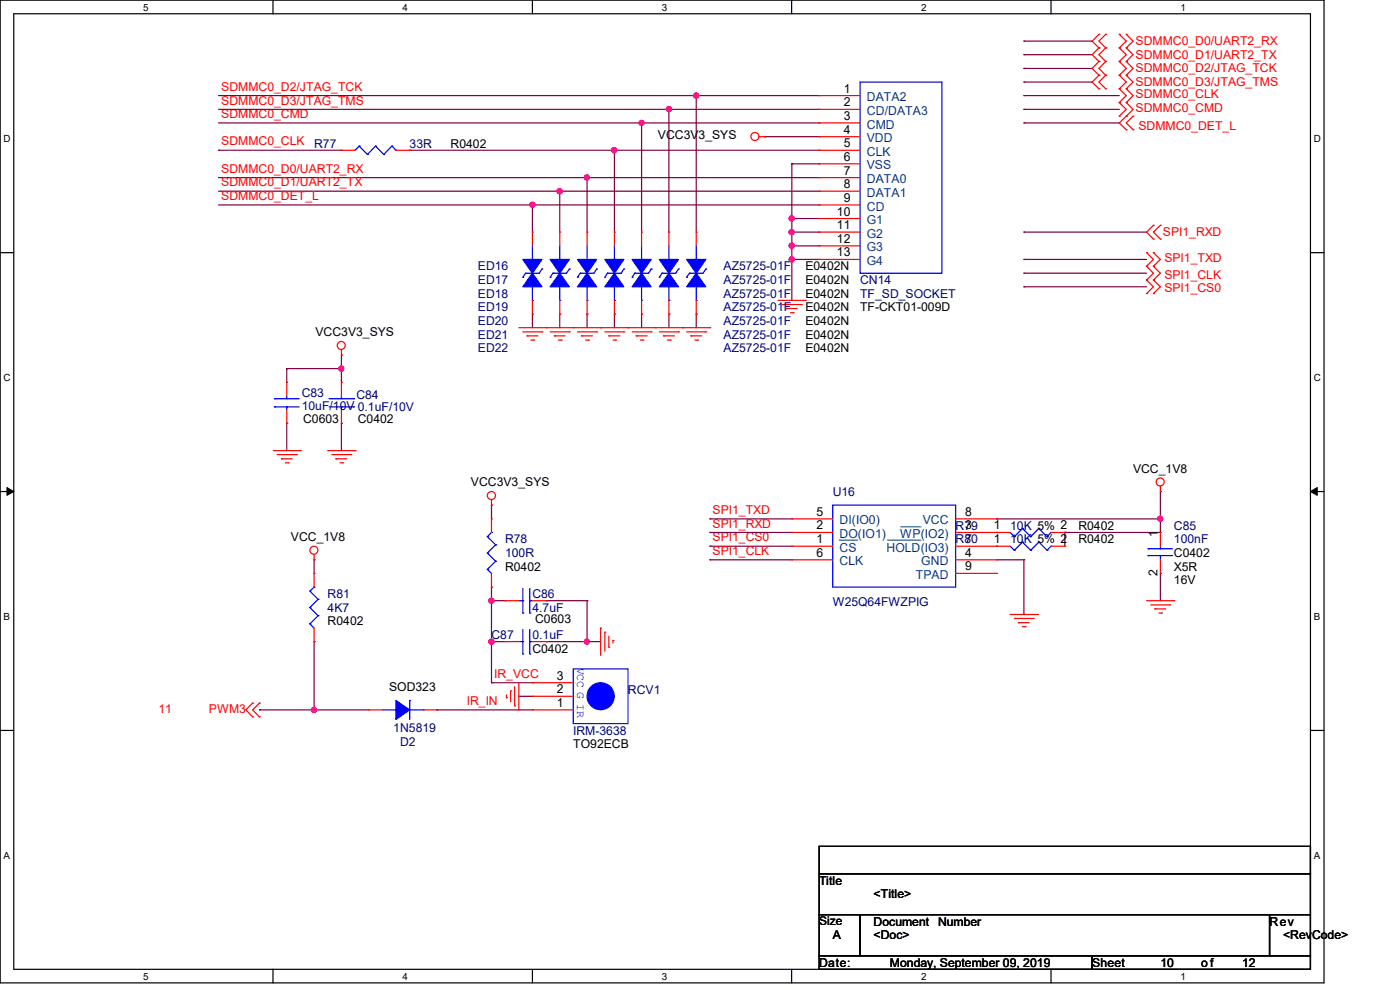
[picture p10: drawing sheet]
<svg xmlns="http://www.w3.org/2000/svg" width="297mm" height="210mm" viewBox="0 0 297 210" stroke-linecap="round" stroke-linejoin="round" font-family="sans-serif">
<path d="M0 0h280.9v208.5h-280.9zM2.9 2.9h275.1v202.7h-275.1z" fill="none" stroke="#000" stroke-width=".25"/>
<g fill="#fff">
<path d="M30.4 .3h1.1v2.4h-1.1z"/>
<path d="M30.4 205.9h1.1v2.3h-1.1z"/>
</g>
<path d="M57.9 0v2.9M57.9 205.6v2.9" fill="none" stroke="#000" stroke-width=".25"/>
<g fill="#fff">
<path d="M85.4 .3h1.1v2.4h-1.1z"/>
<path d="M85.4 205.9h1.1v2.3h-1.1z"/>
</g>
<path d="M112.9 0v2.9M112.9 205.6v2.9" fill="none" stroke="#000" stroke-width=".25"/>
<g fill="#fff">
<path d="M140.4 .3h1.2v2.4h-1.2z"/>
<path d="M140.4 205.9h1.2v2.3h-1.2z"/>
</g>
<path d="M167.9 0v2.9M167.9 205.6v2.9" fill="none" stroke="#000" stroke-width=".25"/>
<g fill="#fff">
<path d="M195.4 .3h1.2v2.4h-1.2z"/>
<path d="M195.4 205.9h1.2v2.3h-1.2z"/>
</g>
<path d="M223 0v2.9M223 205.6v2.9" fill="none" stroke="#000" stroke-width=".25"/>
<g fill="#fff">
<path d="M250.4 .3h1.2v2.4h-1.2z"/>
<path d="M250.4 205.9h1.2v2.3h-1.2z"/>
<path d="M.8 28.2h1.4v2.4h-1.4z"/>
<path d="M278.7 28.2h1.5v2.4h-1.5z"/>
<path d="M.8 78.9h1.4v2.3h-1.4z"/>
<path d="M278.7 78.9h1.5v2.3h-1.5z"/>
</g>
<path d="M0 53.6h2.9M278 53.6h2.9" fill="none" stroke="#000" stroke-width=".25"/>
<g fill="#fff">
<path d="M.8 129.6h1.3v2.3h-1.3z"/>
<path d="M278.7 129.6h1.4v2.3h-1.4z"/>
</g>
<path d="M0 104.3h2.9M278 104.3h2.9" fill="none" stroke="#000" stroke-width=".25"/>
<path d="M1.5 103.4l1.4 .9-1.4 .8zM278 104.3l1.4-.9v1.7z" fill="#000" stroke="#000" stroke-width=".21"/>
<g fill="#fff">
<path d="M.8 180.3h1.3v2.3h-1.3z"/>
<path d="M278.7 180.3h1.4v2.3h-1.4z"/>
</g>
<path d="M0 154.9h2.9M278 154.9h2.9M173.8 179.5h104.2v5.8h-104.2zM173.8 185.3h104.2v8.7h-104.2zM173.8 194h8.7v8.7h-8.7zM182.5 194h86.8v8.7h-86.8zM269.3 194h8.7v8.7h-8.7zM173.8 202.7h57.9v2.9h-57.9zM231.7 202.7h46.3v2.9h-46.3z" fill="none" stroke="#000" stroke-width=".25"/>
<g fill="none" stroke="#800040" stroke-width=".25">
<path d="M217.2 8.7h.1M217.2 11.6h.1M217.2 14.5h.1M217.2 17.4h.1M217.2 8.7h14.5M217.2 11.6h14.5M217.2 14.5h14.5M217.2 17.4h14.5M46.4 31.9h.1M46.4 20.3h127.4M46.4 37.7h127.4M46.4 26.1h127.4"/>
<path d="M46.4 23.2h127.4M46.4 31.9h26M86.9 31.9h.1M86.9 31.9h86.9M124.5 37.7h.1M124.5 37.7v11.5M130.3 31.9h.1M130.3 31.9v17.3M136.1 26.1h.1M136.1 26.1v23.1M141.9 23.2h.1M141.9 23.2v26"/>
<path d="M147.7 20.3h.1M147.7 20.3v28.9M162.2 29h.1M162.2 29h11.6M168 34.8h.1M168 34.8v28.9M168 34.8h5.8M217.2 20.3h.1M217.2 23.2h.1M217.2 26.1h.1M217.2 20.3h20.2M217.2 26.1h20.2"/>
<path d="M217.2 23.2h20.2M46.4 43.5h127.4M46.4 40.6h127.4M112.9 43.5h.1M112.9 43.5v5.7M118.7 40.6h.1M118.7 40.6v8.6M168 55h.1M168 49.2h.1M168 52.2h.1M168 46.4h.1M168 55h5.8"/>
<path d="M168 49.2h5.8M168 52.2h5.8M168 46.4h5.8M217.2 49.2h.1M217.2 58h.1M217.2 55h.1M217.2 55h26M217.2 49.2h26M217.2 58h26M60.8 78.2h.1M60.8 78.2v2.9M60.8 78.2h11.6"/>
<path d="M72.4 78.2h.1M72.4 75.3h.1M72.4 75.3v5.8M112.9 66.6h.1M112.9 66.6v2.9M118.7 66.6h.1M118.7 66.6v2.9M124.5 66.6h.1M124.5 66.6v2.9M130.3 66.6h.1M130.3 66.6v2.9M136.1 66.6h.1"/>
<path d="M136.1 66.6v2.9M141.9 66.6h.1M141.9 66.6v2.9M147.7 66.6h.1M147.7 66.6v2.9M217.2 60.8h.1M217.2 60.8h26M60.8 89.8h.1M60.8 89.8v5.8M72.4 89.8h.1M72.4 89.8v5.8M66.6 118.7h.1"/>
<path d="M66.6 118.7v2.9M104.3 107.1h.1M104.3 107.1v3M150.6 115.9h.1M150.6 118.7h.1M150.6 110.1h.1M150.6 112.9h.1M150.6 115.9h17.4M150.6 118.7h17.4M150.6 110.1h17.4M150.6 112.9h17.4M211.4 110.1h.1"/>
<path d="M211.4 118.7h5.8M211.4 110.1h34.8M217.2 118.7h.1M217.2 118.7v11.6M225.9 112.9h.1M225.9 112.9v3M246.2 110.1h.1M246.2 104.3h.1M246.2 104.3v8.6h-20.3M66.6 136.1h.1M66.6 136.1v14.5M104.3 136.1h.1"/>
<path d="M104.3 124.5h.1M104.3 127.4h.1M104.3 127.4h2.8M104.3 124.5v20.3M104.3 136.1h2.8M115.9 127.4h.1M115.9 136.1h.1M115.9 127.4h8.6M115.9 136.1h11.5M124.5 136.1h.1M124.5 127.4h.1M124.5 127.4v8.7"/>
<path d="M217.2 130.3h.1M246.2 121.6h.1M246.2 121.6v5.8M55 150.6h.1M55 150.6h23.2M66.6 150.6h.1M92.7 150.6h.1M92.7 150.6h20.2M104.3 144.8h.1M104.3 144.8h8.6M110.1 147.7h.1M110.1 147.7h2.8"/>
</g>
<g fill="#f0f" stroke="#f0f" stroke-width=".25">
<circle cx="167.9" cy="55" r=".55"/>
<circle cx="167.9" cy="52.1" r=".55"/>
<circle cx="167.9" cy="46.3" r=".56"/>
<circle cx="112.9" cy="43.4" r=".55"/>
<circle cx="124.5" cy="37.6" r=".55"/>
<circle cx="136.1" cy="26.1" r=".55"/>
<circle cx="147.7" cy="20.3" r=".56"/>
<circle cx="118.7" cy="40.6" r=".56"/>
<circle cx="141.9" cy="23.2" r=".55"/>
<circle cx="167.9" cy="49.2" r=".55"/>
<circle cx="130.3" cy="31.9" r=".56"/>
<circle cx="72.4" cy="78.2" r=".55"/>
<circle cx="104.3" cy="136.1" r=".56"/>
<circle cx="104.3" cy="127.4" r=".56"/>
<circle cx="124.5" cy="136.1" r=".55"/>
<circle cx="66.6" cy="150.6" r=".55"/>
<circle cx="246.1" cy="110" r=".55"/>
</g>
<g fill="none" stroke="#f00" stroke-width=".25">
<path d="M233.1 7.3h.1M233.1 10.2h.1M233.1 13h.1M233.1 16h.1M233.1 18.8h.1M233.1 7.3l-1.4 1.4 1.4 1.5M233.1 16l-1.4 1.4 1.4 1.4M233.1 10.2l-1.4 1.4 1.4 1.4M233.1 13l-1.4 1.5 1.4 1.5M234.6 10.2h.1M234.6 7.3h.1M234.6 13h.1"/>
<path d="M234.6 16h.1M234.6 18.8h.1M234.6 7.3l-1.5 1.4 1.5 1.5M234.6 10.2l-1.5 1.4 1.5 1.4M234.6 13l-1.5 1.5 1.5 1.5M234.6 16l-1.5 1.4 1.5 1.4M237.4 10.2h.1M237.4 7.3h.1M237.4 13h.1M237.4 16h.1M237.4 18.8h.1M237.4 13l1.5 1.5-1.5 1.5"/>
<path d="M237.4 7.3l1.5 1.4-1.5 1.5M237.4 10.2l1.5 1.4-1.5 1.4M237.4 16l1.5 1.4-1.5 1.4M237.4 18.8l1.5 1.5-1.5 1.5M238.9 10.2h.1M238.9 7.3h.1M238.9 13h.1M238.9 16h.1M238.9 18.8h.1M238.9 16l1.5 1.4-1.5 1.4M238.9 7.3l1.5 1.4-1.5 1.5M238.9 18.8l1.5 1.5-1.5 1.5"/>
<path d="M238.9 10.2l1.5 1.4-1.5 1.4M238.9 13l1.5 1.5-1.5 1.5M72.4 31.9h.1M72.4 31.9h2.9M84 31.9h2.9M86.9 31.9h.1M161 29h1.2M162.2 29h.1M173.8 23.2h.1M173.8 26.1h.1M173.8 29h.1M173.8 31.9h.1"/>
<path d="M173.8 34.8h.1M173.8 37.7h.1M173.8 20.3h.1M173.8 29h8.7M173.8 31.9h8.7M173.8 23.2h8.7M173.8 26.1h8.7M173.8 34.8h8.7M173.8 37.7h8.7M173.8 20.3h8.7M237.4 21.8h.1M237.4 24.6h.1"/>
<path d="M237.4 21.8l1.5 1.4-1.5 1.4M238.9 21.8h.1M238.9 24.6h.1M238.9 27.5h.1M238.9 21.8l1.5 1.4-1.5 1.4M238.9 24.6l-1.5 1.5 1.5 1.4M240.4 24.6h.1M240.4 27.5h.1M240.4 24.6l-1.5 1.5 1.5 1.4M112.9 49.2h.1M112.9 49.2v3M118.7 49.2h.1"/>
<path d="M118.7 49.2v3M124.5 49.2h.1M124.5 49.2v3M130.3 49.2h.1M130.3 49.2v3M136.1 49.2h.1M136.1 49.2v3M141.9 49.2h.1M141.9 49.2v3M147.7 49.2h.1M147.7 49.2v3M173.8 40.6h.1"/>
<path d="M173.8 43.5h.1M173.8 46.4h.1M173.8 49.2h.1M173.8 52.2h.1M173.8 55h.1M173.8 40.6h8.7M173.8 43.5h8.7M173.8 46.4h8.7M173.8 49.2h8.7M173.8 52.2h8.7M173.8 55h8.7M243.2 56.5h.1"/>
<path d="M243.2 53.6h.1M243.2 59.4h.1M243.2 53.6l1.5 1.4-1.5 1.5M243.2 56.5l1.5 1.5-1.5 1.4M243.2 59.4l1.5 1.4-1.5 1.5M244.7 47.8h.1M244.7 50.7h.1M244.7 56.5h.1M244.7 53.6h.1M244.7 59.4h.1M244.7 47.8l-1.5 1.4 1.5 1.5M244.7 53.6l1.5 1.4-1.5 1.5"/>
<path d="M244.7 56.5l1.5 1.5-1.5 1.4M244.7 59.4l1.5 1.4-1.5 1.5M246.2 50.7h.1M246.2 47.8h.1M246.2 47.8l-1.5 1.4 1.5 1.5M72.4 75.3h.1M72.4 74.2v1.1M110.1 69.5h40.5M110.9 70.4h4.1M111.8 71.2h.1M111.8 71.2h2.3M112.6 72.1h.6"/>
<path d="M112.9 66.6h.1M112.9 63.7v2.9M113.2 72.1h.1M115 70.4h.1M115.9 69.5h.1M116.7 70.4h4.1M117.6 71.2h.1M117.6 71.2h2.3M118.4 72.1h.6M118.7 66.6h.1M118.7 63.7v2.9M119 72.1h.1"/>
<path d="M120.8 70.4h.1M121.6 69.5h.1M122.5 70.4h4.1M123.4 71.2h.1M123.4 71.2h2.3M124.2 72.1h.6M124.5 66.6h.1M124.5 63.7v2.9M124.8 72.1h.1M126.6 70.4h.1M127.4 69.5h.1M128.3 70.4h4"/>
<path d="M129.2 71.2h.1M129.2 71.2h2.3M130 72.1h.6M130.3 66.6h.1M130.3 63.7v2.9M130.6 72.1h.1M132.3 70.4h.1M133.2 69.5h.1M134.1 70.4h4M135 71.2h.1M135 71.2h2.3M135.8 72.1h.6"/>
<path d="M136.1 66.6h.1M136.1 63.7v2.9M136.4 72.1h.1M138.1 70.4h.1M139 69.5h.1M139.9 70.4h4M140.8 71.2h.1M140.8 71.2h2.3M141.6 72.1h.6M141.9 66.6h.1M141.9 63.7v2.9M142.2 72.1h.1"/>
<path d="M143.9 70.4h.1M144.8 69.5h.1M145.7 70.4h4M146.6 71.2h.1M146.6 71.2h2.2M147.4 72.1h.6M147.7 66.6h.1M147.7 63.7v2.9M148 72.1h.1M149.7 70.4h.1M150.6 69.5h.1M165.1 63.7h5.8"/>
<path d="M165.9 64.6h4.1M166.8 65.4h.1M166.8 65.4h2.3M167.7 66.3h.6M168.3 66.3h.1M170 64.6h.1M170.9 63.7h.1M243.2 62.3h.1M244.7 62.3h.1M58 95.6h5.7M58.8 96.4h4.1M59.7 97.3h.1"/>
<path d="M59.7 97.3h2.3M60.5 98.2h.6M60.8 89.8h.1M60.8 81.1h.1M60.8 81.1v2.9M60.8 86.9v2.9M61.1 98.2h.1M62.9 96.4h.1M63.7 95.6h.1M69.5 95.6h5.8M70.4 96.4h4M71.2 97.3h.1"/>
<path d="M71.2 97.3h2.4M72.1 98.2h.6M72.4 81.1h.1M72.4 89.8h.1M72.4 81.1v2.9M72.4 86.9v2.9M72.7 98.2h.1M74.4 96.4h.1M75.3 95.6h.1M66.6 118.7h.1M66.6 117.6v1.1M104.3 107.1h.1"/>
<path d="M104.3 110.1h.1M104.3 106v1.1M104.3 110.1v2.8M168 115.9h.1M168 118.7h.1M168 110.1h.1M168 112.9h.1M168 112.9h8.7M168 115.9h8.7M168 118.7h8.7M168 110.1h8.7M202.7 112.9h11.6"/>
<path d="M202.7 115.9h11.6M202.7 118.7h8.7M202.7 110.1h8.7M211.4 112.9h.1M211.4 115.9h.1M211.4 118.7h.1M211.4 110.1h.1M223 112.9h2.9M223 115.9h2.9M225.9 112.9h.1M225.9 115.9h.1M246.2 104.3h.1"/>
<path d="M246.2 112.9h.1M246.2 103.1v1.2M246.2 112.9v3M246.2 118.7v2.9M66.6 136.1h.1M66.6 121.6h.1M66.6 121.6v2.9M66.6 133.2v2.9M104.3 124.5h.1M104.3 121.6v2.9M107.1 127.4h.1M107.1 136.1h.1"/>
<path d="M107.1 127.4h3M107.1 136.1h3M112.9 127.4h3M112.9 136.1h3M115.9 127.4h.1M115.9 136.1h.1M127.4 133.2h.1M127.4 133.2v5.8M128.3 134.1h.1M128.3 134.1v4M129.2 137.3h.1M129.2 135v2.3"/>
<path d="M130 135.8h.1M130 135.8v.6M202.7 121.6h8.7M211.4 121.6h.1M214.3 130.3h5.8M215.2 131.2h4M216 132.1h.1M216 132.1h2.4M216.9 132.9h.6M217.5 132.9h.1M219.2 131.2h.1M220.1 130.3h.1"/>
<path d="M243.2 127.4h5.8M244.1 128.3h4.1M245 129.2h.1M245 129.2h2.3M245.9 130h.5M246.2 121.6h.1M246.4 130h.1M248.2 128.3h.1M249 127.4h.1M53.6 149.1h.1M53.6 152.1h.1M53.6 149.1l-1.4 1.5 1.4 1.5"/>
<path d="M55 149.1h.1M55 152.1h.1M55 149.1l-1.4 1.5 1.4 1.5M78.2 150.6h.1M78.2 150.6h2.9M89.8 150.6h2.9M92.7 150.6h.1M107.4 148h.1M107.4 147.4v.6M108.3 146.6h.1M108.3 146.6v2.2M109.2 149.7h.1"/>
<path d="M109.2 145.7v4M110.1 150.6h.1M110.1 144.8v5.8M112.9 150.6h.1M112.9 147.7h.1M112.9 144.8h.1M112.9 150.6h8.7M112.9 147.7h8.7M112.9 144.8h8.7"/>
<circle cx="160.1" cy="29" r=".85"/>
<circle cx="72.4" cy="73.3" r=".85"/>
<circle cx="66.6" cy="116.7" r=".85"/>
<circle cx="104.3" cy="105.1" r=".86"/>
<circle cx="246.1" cy="102.2" r=".85"/>
</g>
<g fill="none" stroke="#00f" stroke-width=".25">
<path d="M182.5 17.4h17.3v40.6h-17.3zM76.2 31h.1M76.2 31l-.9 .9M76.2 31l1.7 1.8M77.9 32.8h.1M79.7 31h.1M79.7 31l-1.8 1.8M79.7 31l1.7 1.8M81.4 32.8h.1M83.1 31h.1M83.1 31l-1.7 1.8M83.1 31l.9 .9"/>
<path d="M84 31.9h.1M110.9 58.8h.1M111.5 58h.1M111.5 58l-.6 .8M112.9 55h.1M112.9 52.2v2.8M115 57.1h.1M115 57.1l-.6 .9h-2.9M116.7 58.8h.1M117.3 58h.1M117.3 58l-.6 .8M118.7 55h.1"/>
<path d="M118.7 52.2v2.8M120.8 57.1h.1M120.8 57.1l-.6 .9h-2.9M122.5 58.8h.1M123.1 58h.1M123.1 58l-.6 .8M124.5 55h.1M124.5 52.2v2.8M126.6 57.1h.1M126.6 57.1l-.6 .9h-2.9M128.3 58.8h.1M128.9 58h.1"/>
<path d="M128.9 58l-.6 .8M130.3 55h.1M130.3 52.2v2.8M132.3 57.1h.1M132.3 57.1l-.5 .9h-2.9M134.1 58.8h.1M134.7 58h.1M134.7 58l-.6 .8M136.1 55h.1M136.1 52.2v2.8M138.1 57.1h.1M138.1 57.1l-.5 .9h-2.9"/>
<path d="M139.9 58.8h.1M140.5 58h.1M140.5 58l-.6 .8M141.9 55h.1M141.9 52.2v2.8M143.9 57.1h.1M143.9 57.1l-.6 .9h-2.8M145.7 58.8h.1M146.3 58h.1M146.3 58l-.6 .8M147.7 55h.1M147.7 52.2v2.8"/>
<path d="M149.7 57.1h.1M149.7 57.1l-.6 .9h-2.8M112.9 63.7h.1M112.9 60.8v2.9M118.7 63.7h.1M118.7 60.8v2.9M124.5 63.7h.1M124.5 60.8v2.9M130.3 63.7h.1M130.3 60.8v2.9M136.1 63.7h.1M136.1 60.8v2.9"/>
<path d="M141.9 63.7h.1M141.9 60.8v2.9M147.7 63.7h.1M147.7 60.8v2.9M58.2 84.6h.1M58.2 86.3h.1M58.2 86.3h5.3M58.2 84.6h5.3M60.8 86.3h.1M60.8 84.6h.1M60.8 84v.6M60.8 86.3v.6"/>
<path d="M69.8 86.3h5.2M69.8 84.6h5.2M72.4 84.6h.1M72.4 86.3h.1M72.4 84v.6M72.4 86.3v.6M75 86.3h.1M75 84.6h.1M103.4 117.3h.1M103.4 113.8h.1M103.4 117.3l1.8 1.7M103.4 113.8l1.8 1.8"/>
<path d="M104.3 112.9h.1M104.3 112.9l-.9 .9M105.2 119h.1M105.2 115.6h.1M105.2 119l-1.8 1.8M105.2 115.6l-1.8 1.7M176.7 107.1h26v17.4h-26zM214.3 112.9l.9 .9M214.3 115.9l.9 .8M215.2 113.8h.1M215.2 116.7h.1M216.9 112.1h.1"/>
<path d="M216.9 115h.1M216.9 112.1l-1.7 1.7M216.9 112.1l1.8 1.7M216.9 115l-1.7 1.7M216.9 115l1.8 1.7M218.7 113.8h.1M218.7 116.7h.1M220.4 112.1h.1M220.4 115h.1M220.4 112.1l-1.7 1.7M220.4 112.1l1.7 1.7M220.4 115l-1.7 1.7"/>
<path d="M220.4 115l1.7 1.7M222.1 113.8h.1M222.1 116.7h.1M223 112.9h.1M223 115.9h.1M223 112.9l-.9 .9M223 115.9l-.9 .8M243.5 117.9h.1M243.5 116.4h.1M243.5 117.9h5.3M243.5 116.4h5.3M246.2 116.4h.1"/>
<path d="M246.2 117.9h.1M246.2 115.9v.5M246.2 117.9v.8M65.7 132.3h.1M65.7 128.9h.1M65.7 125.4h.1M65.7 132.3l.9 .9M65.7 128.9l1.8 1.7M65.7 125.4l1.8 1.7M66.6 124.5h.1M66.6 124.5l-.9 .9M67.5 130.6h.1"/>
<path d="M67.5 127.1h.1M67.5 130.6l-1.8 1.7M67.5 127.1l-1.8 1.8M103.4 120.8h.1M103.4 120.8l.9 .8M110.1 127.4h.8M110.1 136.1h.8M110.9 130h.1M110.9 127.4h.1M110.9 138.7h.1M110.9 136.1h.1M110.9 124.8v5.2"/>
<path d="M110.9 133.5v5.2M112.4 127.4h.1M112.4 130h.1M112.4 136.1h.1M112.4 138.7h.1M112.4 127.4h.5M112.4 124.8v5.2M112.4 133.5v5.2M112.4 136.1h.5M81.1 150.6h2.9M84 150.6h.1M86.9 148.6h.1"/>
<path d="M86.9 148.6v4M86.9 150.6h2.9M89.8 150.6h.1M121.6 141.9h11.6v11.6h-11.6z"/>
</g>
<g fill="#00f" stroke="#00f" stroke-width=".25">
<path d="M84 148.6l2.9 2-2.9 2z" fill-rule="evenodd"/>
<path d="M116.7 55h4.1l-2.1 3z" fill-rule="evenodd"/>
<path d="M118.7 58l2.1 2.8h-4.1z" fill-rule="evenodd"/>
<path d="M122.5 55h4.1l-2.1 3z" fill-rule="evenodd"/>
<path d="M124.5 58l2.1 2.8h-4.1z" fill-rule="evenodd"/>
<path d="M139.9 55h4l-2 3z" fill-rule="evenodd"/>
<path d="M141.9 58l2 2.8h-4z" fill-rule="evenodd"/>
<path d="M110.9 55h4.1l-2.1 3z" fill-rule="evenodd"/>
<path d="M112.9 58l2.1 2.8h-4.1z" fill-rule="evenodd"/>
<path d="M145.7 55h4l-2 3z" fill-rule="evenodd"/>
<path d="M147.7 58l2 2.8h-4z" fill-rule="evenodd"/>
<path d="M128.3 55h4l-2 3z" fill-rule="evenodd"/>
<path d="M130.3 58l2 2.8h-4z" fill-rule="evenodd"/>
<path d="M134.1 55h4l-2 3z" fill-rule="evenodd"/>
<path d="M136.1 58l2 2.8h-4z" fill-rule="evenodd"/>
<circle cx="127.4" cy="147.7" r="2.87"/>
</g>
<path d="M178 114.6h3.9M181.9 114.6h.1M188.2 114.6h7.1M191 111.8h4.3M195.3 114.6h.1M195.3 111.8h.1" fill="none" stroke="#004080" stroke-width=".21"/>
<g font-size="2.6" fill="#f00">
<text x="240.9" y="9.6">SDMMC0_D0/UART2_RX</text>
<text x="240.9" y="12.5">SDMMC0_D1/UART2_TX</text>
<text x="240.9" y="15.4">SDMMC0_D2/JTAG_TCK</text>
<text x="46.9" y="19.3">SDMMC0_D2/JTAG_TCK</text>
<text x="46.9" y="22.2">SDMMC0_D3/JTAG_TMS</text>
<text x="240.9" y="18.3">SDMMC0_D3/JTAG_TMS</text>
<text x="240.9" y="20.9">SDMMC0_CLK</text>
<text x="240.9" y="23.8">SDMMC0_CMD</text>
<text x="46.9" y="25.1">SDMMC0_CMD</text>
<text x="241.5" y="27.6">SDMMC0_DET_L</text>
<text x="46.9" y="30.9">SDMMC0_CLK</text>
<text x="46.9" y="36.7">SDMMC0_D0/UART2_RX</text>
<text x="46.9" y="39.5">SDMMC0_D1/UART2_TX</text>
<text x="46.9" y="42.5">SDMMC0_DET_L</text>
<text x="246.7" y="50.1">SPI1_RXD</text>
<text x="247" y="55.6">SPI1_TXD</text>
<text x="247" y="59.1">SPI1_CLK</text>
<text x="247" y="62">SPI1_CS0</text>
<text x="151.2" y="109.1">SPI1_TXD</text>
<text x="151.2" y="111.9">SPI1_RXD</text>
<text x="151.2" y="114.9">SPI1_CS0</text>
<text x="151.2" y="117.7">SPI1_CLK</text>
<text x="104.9" y="143.8">IR_VCC</text>
<text x="99.1" y="149.6">IR_IN</text>
<text x="33.6" y="151.2">11</text>
<text x="44.3" y="151.2">PWM3</text>
</g>
<g font-size="2.6">
<text x="179" y="22.6">2</text>
<text x="179" y="19.6">1</text>
<text x="139.6" y="29.6">VCC3V3_SYS</text>
<text x="179" y="25.4">3</text>
<text x="179" y="28.4">4</text>
<text x="95.6" y="31.3">R0402</text>
<text x="179" y="31.2">5</text>
<text x="179" y="34.1">6</text>
<text x="179" y="37">7</text>
<text x="179" y="39.9">8</text>
<text x="177.5" y="45.7">10</text>
<text x="179" y="42.8">9</text>
<text x="177.5" y="48.6">11</text>
<text x="177.5" y="51.5">12</text>
<text x="170.9" y="57.4">E0402N</text>
<text x="177.5" y="54.4">13</text>
<text x="170.9" y="60.3">E0402N</text>
<text x="170.9" y="63.2">E0402N</text>
<text x="66.9" y="71.3">VCC3V3_SYS</text>
<text x="170.9" y="71.8">E0402N</text>
<text x="170.9" y="66">E0402N</text>
<text x="170.9" y="69">E0402N</text>
<text x="182.5" y="66">TF-CKT01-009D</text>
<text x="170.9" y="74.8">E0402N</text>
<text x="64.3" y="89.8">C0603</text>
<text x="75.9" y="89.8">C0402</text>
<text x="240.4" y="100.2">VCC_1V8</text>
<text x="99.9" y="103.1">VCC3V3_SYS</text>
<text x="173.2" y="109.4">5</text>
<text x="173.2" y="112.3">2</text>
<text x="204.8" y="109.4">8</text>
<text x="204.8" y="112.3">3</text>
<text x="210.8" y="112.3">1</text>
<text x="228.8" y="112.4">R0402</text>
<text x="245.5" y="113.8" transform="rotate(-90 245.5 113.8)">1</text>
<text x="61.7" y="114.7">VCC_1V8</text>
<text x="173.2" y="115.2">1</text>
<text x="173.2" y="118.1">6</text>
<text x="204.8" y="115.2">7</text>
<text x="204.8" y="118.1">4</text>
<text x="210.8" y="115.2">1</text>
<text x="228.8" y="115.3">R0402</text>
<text x="249" y="118.2">C0402</text>
<text x="107.1" y="121.1">R0402</text>
<text x="204.8" y="121">9</text>
<text x="245.5" y="122.2" transform="rotate(-90 245.5 122.2)">2</text>
<text x="249" y="121.1">X5R</text>
<text x="249" y="124">16V</text>
<text x="69.5" y="132.7">R0402</text>
<text x="113.5" y="132.1">C0603</text>
<text x="112.9" y="138.4">C0402</text>
<text x="82.5" y="146.6">SOD323</text>
<text x="118.1" y="149.9">1</text>
<text x="118.1" y="147.1">2</text>
<text x="118.1" y="144.2">3</text>
<text x="121.6" y="158.7">TO92ECB</text>
<text x="173.8" y="187.7">Title</text>
<text x="185.3" y="190.6">&lt;Title&gt;</text>
<text x="185.3" y="196.3">Document</text>
<text x="199" y="196.3">Number</text>
<text x="269.3" y="196.3">Rev</text>
<text x="176.7" y="199.3">A</text>
<text x="185.3" y="199.3">&lt;Doc&gt;</text>
<text x="272.2" y="199.3">&lt;RevCode&gt;</text>
<text x="173.8" y="205.1">Date:</text>
<text x="188.8" y="205.1">Monday, September 09, 2019</text>
<text x="231.7" y="205.1">Sheet</text>
<text x="246.2" y="205.1">10</text>
<text x="254.8" y="205.1">of</text>
<text x="263.5" y="205.1">12</text>
</g>
<g font-size="2.6" fill="#004080">
<text x="183.9" y="21.5">DATA2</text>
<text x="183.9" y="24.4">CD/DATA3</text>
<text x="183.9" y="27.3">CMD</text>
<text x="183.9" y="30.2">VDD</text>
<text x="183.9" y="33.1">CLK</text>
<text x="183.9" y="35.9">VSS</text>
<text x="183.9" y="38.9">DATA0</text>
<text x="183.9" y="41.7">DATA1</text>
<text x="183.9" y="44.7">CD</text>
<text x="183.9" y="47.5">G1</text>
<text x="183.9" y="50.4">G2</text>
<text x="183.9" y="53.3">G3</text>
<text x="183.9" y="56.2">G4</text>
<text x="178.1" y="111.3">DI(IO0)</text>
<text x="195.7" y="111.3">VCC</text>
<text x="178.1" y="117.1">CS</text>
<text x="178.1" y="119.9">CLK</text>
<text x="178.1" y="114.1">DO(IO1)</text>
<text x="188" y="117.1">HOLD(IO3)</text>
<text x="191" y="114.1">WP(IO2)</text>
<text x="195.4" y="119.9">GND</text>
<text x="194.3" y="122.8">TPAD</text>
</g>
<g font-size="2.6" fill="#000080">
<text x="66.6" y="31.3">R77</text>
<text x="86.9" y="31.3">33R</text>
<text x="101.4" y="57.4">ED16</text>
<text x="153.5" y="57.4">AZ5725-01F</text>
<text x="101.4" y="60.3">ED17</text>
<text x="101.4" y="63.2">ED18</text>
<text x="153.5" y="60.3">AZ5725-01F</text>
<text x="153.5" y="63.2">AZ5725-01F</text>
<text x="182.5" y="60.3">CN14</text>
<text x="182.5" y="63.2">TF_SD_SOCKET</text>
<text x="101.4" y="71.8">ED21</text>
<text x="101.4" y="66">ED19</text>
<text x="101.4" y="69">ED20</text>
<text x="153.5" y="71.8">AZ5725-01F</text>
<text x="153.5" y="66">AZ5725-01F</text>
<text x="153.5" y="69">AZ5725-01F</text>
<text x="101.4" y="74.8">ED22</text>
<text x="153.5" y="74.8">AZ5725-01F</text>
<text x="64" y="84.3">C83</text>
<text x="64" y="86.9">10uF/10V 0.1uF/10V</text>
<text x="75.6" y="84.6">C84</text>
<text x="176.7" y="105.2">U16</text>
<text x="202.7" y="112.4">R79</text>
<text x="214.3" y="112.4">10K 5% 2</text>
<text x="249" y="112.4">C85</text>
<text x="107.1" y="115.3">R78</text>
<text x="107.1" y="118.2">100R</text>
<text x="202.7" y="115.3">R80</text>
<text x="214.3" y="115.3">10K 5% 2</text>
<text x="249" y="115.3">100nF</text>
<text x="69.5" y="126.9">R81</text>
<text x="69.5" y="129.8">4K7</text>
<text x="112.9" y="126.9">C86</text>
<text x="112.9" y="129.8">4.7uF</text>
<text x="176.7" y="128.6">W25Q64FWZPIG</text>
<text x="104.3" y="135.6">C87</text>
<text x="112.9" y="135.6">0.1uF</text>
<text x="133.2" y="147.2">RCV1</text>
<text x="83.4" y="155.2">1N5819</text>
<text x="121.6" y="155.8">IRM-3638</text>
<text x="84.9" y="158.2">D2</text>
</g>
<text font-size="2.5" x="173.8" y="196.3">Size</text>
<text font-size="2.4" fill="#00f" x="122.5" y="141.6" transform="rotate(90 122.5 141.6)">VCC G IR</text>
<g font-size="2.1">
<text x="30.4" y="2.2">5</text>
<text x="85.4" y="2.2">4</text>
<text x="140.4" y="2.2">3</text>
<text x="195.4" y="2.2">2</text>
<text x="250.5" y="2.2">1</text>
<text x=".8" y="30.1">D</text>
<text x="278.7" y="30.1">D</text>
<text x=".8" y="80.8">C</text>
<text x="278.7" y="80.8">C</text>
<text x=".8" y="131.5">B</text>
<text x="278.7" y="131.5">B</text>
<text x=".8" y="182.2">A</text>
<text x="278.7" y="182.2">A</text>
<text x="30.4" y="207.8">5</text>
<text x="85.4" y="207.8">4</text>
<text x="140.4" y="207.8">3</text>
<text x="195.4" y="207.8">2</text>
<text x="250.5" y="207.8">1</text>
</g>
</svg>
